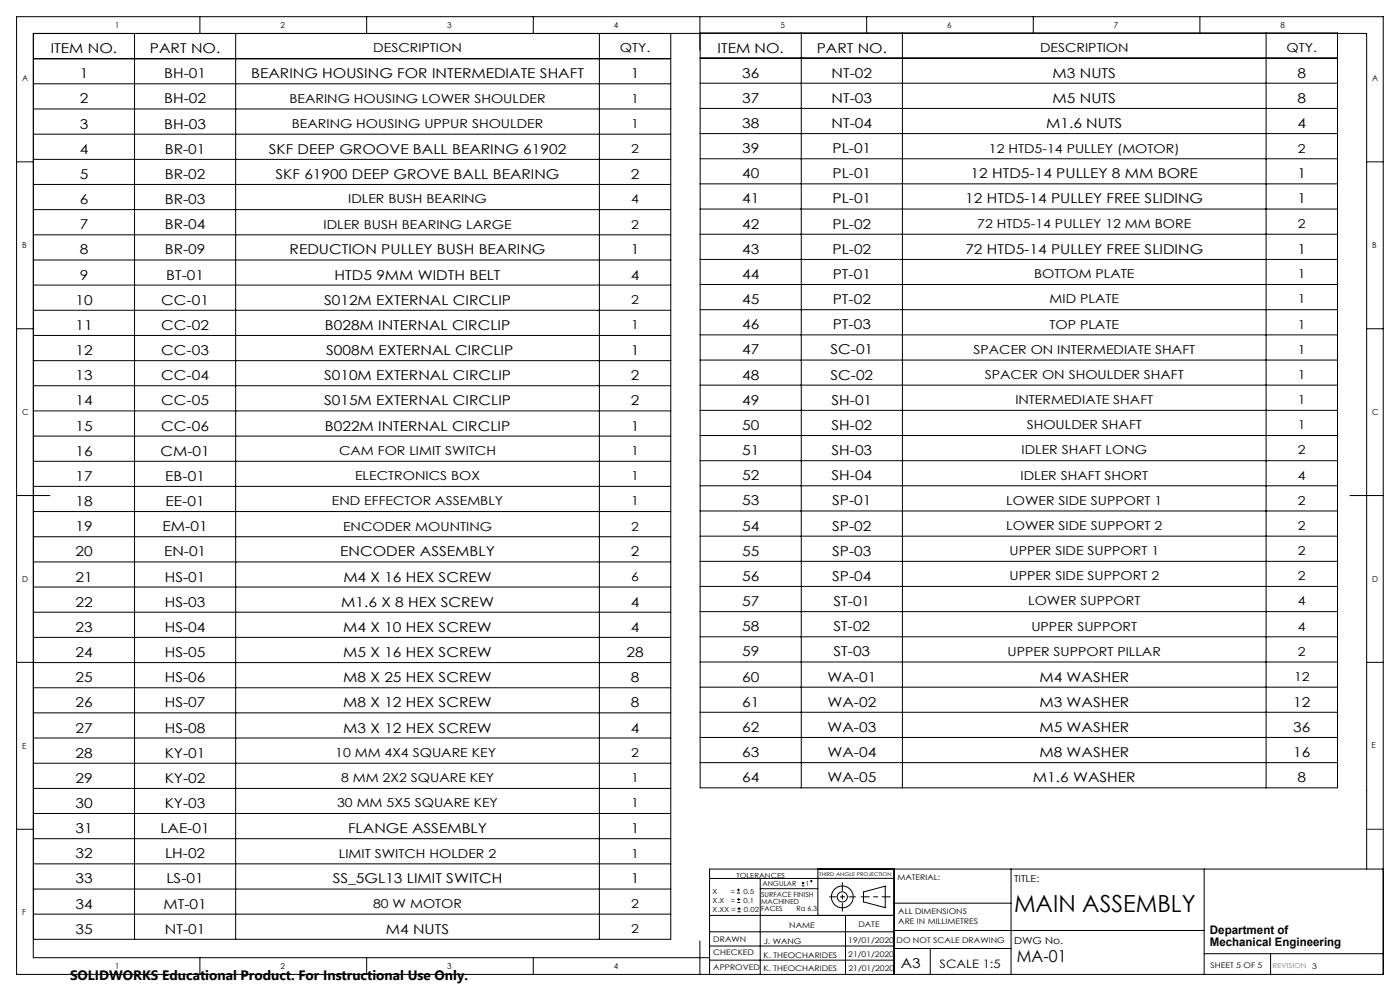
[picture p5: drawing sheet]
<svg xmlns="http://www.w3.org/2000/svg" width="420mm" height="297mm" viewBox="0 0 420 297" stroke-linecap="round" stroke-linejoin="round" font-family="sans-serif">
<g fill="none" stroke="#000" stroke-width=".3">
<path d="M5 5h410v287h-410zM10 10.1v271.4h191.2v-271.4M10 17.6h191.2M40.4 10.1v271.4M60 5v5M70.7 10.1v271.4M110 5v5M160 5v5M179.8 10.1v271.4M210 5v10M210 9.9h191.2v226.2h-191.2zM210 17.4h191.2"/>
<path d="M240.4 9.9v226.2M260 5v5M270.7 9.9v226.2M310 5v5M360 5v5M379.8 9.9v226.2M10 25.1h191.2M10 32.7h191.2M210 24.9h191.2M210 32.5h191.2M5 48.5h5M10 40.2h191.2"/>
<path d="M10 47.8h191.2M10 55.3h191.2M210 40h191.2M210 47.6h191.2M210 55.1h191.2M410 48.5h5M10 77.9h191.2M10 62.8h191.2M10 70.4h191.2M210 62.6h191.2M210 70.2h191.2M210 77.7h191.2"/>
<path d="M5 98.5h5M10 85.4h191.2M10 93h191.2M210 85.3h191.2M210 92.8h191.2M410 98.5h5M10 100.5h191.2M10 108.1h191.2M10 115.6h191.2M210 100.4h191.2M210 107.9h191.2M210 115.4h191.2"/>
<path d="M10 123.2h191.2M10 130.7h191.2M10 138.3h191.2M210 123h191.2M210 130.5h191.2M210 138.1h191.2M5 148.5h10M10 145.8h191.2M10 153.3h191.2M210 145.6h191.2M210 153.1h191.2M405 148.5h10"/>
<path d="M10 160.9h191.2M10 168.4h191.2M10 175.9h191.2M210 160.7h191.2M210 168.2h191.2M210 175.8h191.2M5 198.5h5M10 183.5h191.2M10 191h191.2M10 198.6h191.2M210 183.3h191.2M210 190.8h191.2"/>
<path d="M210 198.4h191.2M410 198.5h5M10 206.1h191.2M10 213.6h191.2M210 205.9h191.2M210 213.5h191.2M10 221.2h191.2M10 228.7h191.2M10 236.3h191.2M210 221h191.2M210 228.6h191.2M5 248.5h5"/>
<path d="M10 243.8h191.2M10 251.4h191.2M10 258.9h191.2M10 266.4h191.2M10 274h191.2M212.9 279.3h55.3M212.9 274.4h55.3M221.1 267.6h.9M221.1 266.7h.9M221.2 270.5h.9M221.2 269.6h.9M221.3 273.3h.9"/>
<path d="M221.3 272.3h.9M221.5 266.3v.9M221.6 269.1v.9M221.7 271.9v.9M228.1 263.3v28.7M228.1 266.3h17.3M240.5 265.5h.8M240.5 264.7h.8M240.9 264.3v.8M245.4 260.5v13.9M253.6 274.4v17.6M259 267.3l6.6-1.7v6.4l-6.6-1.7z"/>
<path d="M268.2 260.5v31.5M268.2 270.7h35.1M268.2 278.9h93M268.2 263.2l-55.3 .1M303.3 260.5v31.5M361.2 260.5v31.5M410 260.5v-250.5h-400v277h202.9M415 260.5h-202.1v31.5M60 287v5M110 287v5M160 287v5M210 282v10"/>
<path d="M212.9 287.8h55.3M212.9 283.5h55.3M268.2 284.3h35.1M279.1 284.3v7.7M361.2 285.8h53.8M381.2 285.8v6.2"/>
<circle cx="243.4" cy="264.1" r=".21"/>
<circle cx="252.7" cy="268.8" r="1.52"/>
<circle cx="252.7" cy="268.8" r="3.3"/>
</g>
<path d="M267.1 268.8h-8.8" fill="none" stroke="#000" stroke-width=".3" stroke-dasharray="15.2 1.3 1.3 1.3" stroke-dashoffset="12.8"/>
<path d="M252.7 264.6v8.5" fill="none" stroke="#000" stroke-width=".3" stroke-dasharray="15.2 1.3 1.3 1.3" stroke-dashoffset="12.9"/>
<path d="M248.9 268.8h7.7" fill="none" stroke="#000" stroke-width=".3" stroke-dasharray="15.2 1.3 1.3 1.3" stroke-dashoffset="13.3"/>
<path d="M410 248.5h5" fill="none" stroke="#00f" stroke-width=".3"/>
<text font-size="7.1" x="304.2" y="273.4">MAIN ASSEMBLY</text>
<text font-size="4.9" x="305.1" y="288.2">MA-01</text>
<g font-size="4.1">
<text x="15.2" y="15.9">ITEM NO.</text>
<text x="45" y="15.9">PART NO.</text>
<text x="215.3" y="15.7">ITEM NO.</text>
<text x="245" y="15.7">PART NO.</text>
<text x="23.9" y="23.5">1</text>
<text x="49.2" y="23.5">BH-01</text>
<text x="75.3" y="23.5">BEARING HOUSING FOR INTERMEDIATE SHAFT</text>
<text x="189.2" y="23.5">1</text>
<text x="222.6" y="23.3">36</text>
<text x="249.5" y="23.3">NT-02</text>
<text x="315.8" y="23.3">M3 NUTS</text>
<text x="389.3" y="23.3">8</text>
<text x="23.9" y="31">2</text>
<text x="49.2" y="31">BH-02</text>
<text x="222.6" y="30.8">37</text>
<text x="249.5" y="30.8">NT-03</text>
<text x="315.8" y="30.8">M5 NUTS</text>
<text x="389.3" y="30.8">8</text>
<text x="23.9" y="38.5">3</text>
<text x="49.2" y="38.5">BH-03</text>
<text x="222.6" y="38.4">38</text>
<text x="249.5" y="38.4">NT-04</text>
<text x="313.9" y="38.4">M1.6 NUTS</text>
<text x="389.3" y="38.4">4</text>
<text x="23.9" y="46.1">4</text>
<text x="49.4" y="46.1">BR-01</text>
<text x="80.7" y="46.1">SKF DEEP GROOVE BALL BEARING 61902</text>
<text x="222.6" y="45.9">39</text>
<text x="249.7" y="45.9">PL-01</text>
<text x="23.9" y="53.6">5</text>
<text x="49.4" y="53.6">BR-02</text>
<text x="82.7" y="53.6">SKF 61900 DEEP GROVE BALL BEARING</text>
<text x="189.2" y="53.6">2</text>
<text x="222.6" y="53.4">40</text>
<text x="249.7" y="53.4">PL-01</text>
<text x="291.2" y="53.4">12 HTD5-14 PULLEY 8 MM BORE</text>
<text x="389.3" y="53.4">1</text>
<text x="23.9" y="61.2">6</text>
<text x="49.4" y="61.2">BR-03</text>
<text x="222.6" y="61">41</text>
<text x="249.7" y="61">PL-01</text>
<text x="289.6" y="61">12 HTD5-14 PULLEY FREE SLIDING</text>
<text x="389.3" y="61">1</text>
<text x="23.9" y="68.7">7</text>
<text x="49.4" y="68.7">BR-04</text>
<text x="222.6" y="68.5">42</text>
<text x="249.7" y="68.5">PL-02</text>
<text x="23.9" y="76.2">8</text>
<text x="49.4" y="76.2">BR-09</text>
<text x="86.9" y="76.2">REDUCTION PULLEY BUSH BEARING</text>
<text x="189.2" y="76.2">1</text>
<text x="222.6" y="76.1">43</text>
<text x="249.7" y="76.1">PL-02</text>
<text x="289.6" y="76.1">72 HTD5-14 PULLEY FREE SLIDING</text>
<text x="389.3" y="76.1">1</text>
<text x="23.9" y="83.8">9</text>
<text x="49.9" y="83.8">BT-01</text>
<text x="100.4" y="83.8">HTD5 9MM WIDTH BELT</text>
<text x="189.2" y="83.8">4</text>
<text x="222.6" y="83.6">44</text>
<text x="249.8" y="83.6">PT-01</text>
<text x="22.6" y="91.3">10</text>
<text x="48.4" y="91.3">CC-01</text>
<text x="97.2" y="91.3">S012M EXTERNAL CIRCLIP</text>
<text x="222.6" y="91.1">45</text>
<text x="249.8" y="91.1">PT-02</text>
<text x="22.6" y="98.9">11</text>
<text x="48.4" y="98.9">CC-02</text>
<text x="97.5" y="98.9">B028M INTERNAL CIRCLIP</text>
<text x="222.6" y="98.7">46</text>
<text x="249.8" y="98.7">PT-03</text>
<text x="22.6" y="106.4">12</text>
<text x="48.4" y="106.4">CC-03</text>
<text x="97.9" y="106.4">S008M EXTERNAL CIRCLIP</text>
<text x="189.2" y="106.4">1</text>
<text x="222.6" y="106.2">47</text>
<text x="249.1" y="106.2">SC-01</text>
<text x="22.6" y="113.9">13</text>
<text x="48.4" y="113.9">CC-04</text>
<text x="97.2" y="113.9">S010M EXTERNAL CIRCLIP</text>
<text x="189.2" y="113.9">2</text>
<text x="222.6" y="113.8">48</text>
<text x="249.1" y="113.8">SC-02</text>
<text x="22.6" y="121.5">14</text>
<text x="48.4" y="121.5">CC-05</text>
<text x="97.2" y="121.5">S015M EXTERNAL CIRCLIP</text>
<text x="189.2" y="121.5">2</text>
<text x="222.6" y="121.3">49</text>
<text x="249.4" y="121.3">SH-01</text>
<text x="22.6" y="129">15</text>
<text x="48.4" y="129">CC-06</text>
<text x="97.5" y="129">B022M INTERNAL CIRCLIP</text>
<text x="189.2" y="129">1</text>
<text x="222.6" y="128.9">50</text>
<text x="249.4" y="128.9">SH-02</text>
<text x="22.6" y="136.6">16</text>
<text x="48.1" y="136.6">CM-01</text>
<text x="222.6" y="136.4">51</text>
<text x="249.4" y="136.4">SH-03</text>
<text x="222.6" y="143.9">52</text>
<text x="249.4" y="143.9">SH-04</text>
<text x="22.6" y="144.1">17</text>
<text x="49.6" y="144.1">EB-01</text>
<text x="22.6" y="151.7">18</text>
<text x="49.7" y="151.7">EE-01</text>
<text x="222.6" y="151.5">53</text>
<text x="249.7" y="151.5">SP-01</text>
<text x="22.6" y="159.2">19</text>
<text x="48.8" y="159.2">EM-01</text>
<text x="222.6" y="159">54</text>
<text x="249.7" y="159">SP-02</text>
<text x="22.6" y="166.7">20</text>
<text x="49.2" y="166.7">EN-01</text>
<text x="102.1" y="166.7">ENCODER ASSEMBLY</text>
<text x="189.2" y="166.7">2</text>
<text x="222.6" y="166.6">55</text>
<text x="249.7" y="166.6">SP-03</text>
<text x="22.6" y="174.3">21</text>
<text x="49.4" y="174.3">HS-01</text>
<text x="103" y="174.3">M4 X 16 HEX SCREW</text>
<text x="222.6" y="174.1">56</text>
<text x="249.7" y="174.1">SP-04</text>
<text x="22.6" y="181.8">22</text>
<text x="49.4" y="181.8">HS-03</text>
<text x="102.4" y="181.8">M1.6 X 8 HEX SCREW</text>
<text x="189.2" y="181.8">4</text>
<text x="222.6" y="181.6">57</text>
<text x="250" y="181.6">ST-01</text>
<text x="22.6" y="189.4">23</text>
<text x="49.4" y="189.4">HS-04</text>
<text x="103" y="189.4">M4 X 10 HEX SCREW</text>
<text x="189.2" y="189.4">4</text>
<text x="222.6" y="189.2">58</text>
<text x="250" y="189.2">ST-02</text>
<text x="22.6" y="196.9">24</text>
<text x="49.4" y="196.9">HS-05</text>
<text x="103" y="196.9">M5 X 16 HEX SCREW</text>
<text x="187.9" y="196.9">28</text>
<text x="222.6" y="196.7">59</text>
<text x="250" y="196.7">ST-03</text>
<text x="22.6" y="204.4">25</text>
<text x="49.4" y="204.4">HS-06</text>
<text x="103" y="204.4">M8 X 25 HEX SCREW</text>
<text x="189.2" y="204.4">8</text>
<text x="222.6" y="204.3">60</text>
<text x="248.2" y="204.3">WA-01</text>
<text x="311.8" y="204.3">M4 WASHER</text>
<text x="22.6" y="212">26</text>
<text x="49.4" y="212">HS-07</text>
<text x="103" y="212">M8 X 12 HEX SCREW</text>
<text x="189.2" y="212">8</text>
<text x="222.6" y="211.8">61</text>
<text x="248.2" y="211.8">WA-02</text>
<text x="311.8" y="211.8">M3 WASHER</text>
<text x="388" y="211.8">12</text>
<text x="22.6" y="219.5">27</text>
<text x="49.4" y="219.5">HS-08</text>
<text x="103" y="219.5">M3 X 12 HEX SCREW</text>
<text x="189.2" y="219.5">4</text>
<text x="222.6" y="219.3">62</text>
<text x="248.2" y="219.3">WA-03</text>
<text x="311.8" y="219.3">M5 WASHER</text>
<text x="388" y="219.3">36</text>
<text x="22.6" y="227.1">28</text>
<text x="49.4" y="227.1">KY-01</text>
<text x="222.6" y="226.9">63</text>
<text x="248.2" y="226.9">WA-04</text>
<text x="311.8" y="226.9">M8 WASHER</text>
<text x="388" y="226.9">16</text>
<text x="22.6" y="234.6">29</text>
<text x="49.4" y="234.6">KY-02</text>
<text x="222.6" y="234.4">64</text>
<text x="248.2" y="234.4">WA-05</text>
<text x="309.9" y="234.4">M1.6 WASHER</text>
<text x="389.3" y="234.4">8</text>
<text x="22.6" y="242.1">30</text>
<text x="49.4" y="242.1">KY-03</text>
<text x="22.6" y="249.7">31</text>
<text x="48.1" y="249.7">LAE-01</text>
<text x="104.4" y="249.7">FLANGE ASSEMBLY</text>
<text x="189.2" y="249.7">1</text>
<text x="22.6" y="257.2">32</text>
<text x="49.5" y="257.2">LH-02</text>
<text x="22.6" y="264.8">33</text>
<text x="49.9" y="264.8">LS-01</text>
<text x="99.8" y="264.8">SS_5GL13 LIMIT SWITCH</text>
<text x="189.2" y="264.8">1</text>
<text x="22.6" y="272.3">34</text>
<text x="49" y="272.3">MT-01</text>
<text x="22.6" y="279.8">35</text>
<text x="49.5" y="279.8">NT-01</text>
<text x="115.8" y="279.8">M4 NUTS</text>
<text x="21" y="293.7">SOLIDWORKS Educational Product. For Instructional Use Only.</text>
<text x="270.2" y="290.1">A3</text>
</g>
<g font-size="3.7">
<text x="112" y="15.7">DESCRIPTION</text>
<text x="186" y="15.7">QTY.</text>
<text x="312" y="15.5">DESCRIPTION</text>
<text x="386" y="15.5">QTY.</text>
<text x="86.8" y="30.8">BEARING HOUSING LOWER SHOULDER</text>
<text x="189.4" y="30.8">1</text>
<text x="87.5" y="38.3">BEARING HOUSING UPPUR SHOULDER</text>
<text x="189.4" y="38.3">1</text>
<text x="189.4" y="45.9">2</text>
<text x="296.7" y="45.7">12 HTD5-14 PULLEY (MOTOR)</text>
<text x="389.4" y="45.7">2</text>
<text x="104.5" y="61">IDLER BUSH BEARING</text>
<text x="189.4" y="61">4</text>
<text x="97.1" y="68.5">IDLER BUSH BEARING LARGE</text>
<text x="189.4" y="68.5">2</text>
<text x="293.2" y="68.3">72 HTD5-14 PULLEY 12 MM BORE</text>
<text x="389.4" y="68.3">2</text>
<text x="310.2" y="83.4">BOTTOM PLATE</text>
<text x="389.4" y="83.4">1</text>
<text x="189.4" y="91.1">2</text>
<text x="314.9" y="91">MID PLATE</text>
<text x="389.4" y="91">1</text>
<text x="189.4" y="98.7">1</text>
<text x="314.9" y="98.5">TOP PLATE</text>
<text x="389.4" y="98.5">1</text>
<text x="292" y="106">SPACER ON INTERMEDIATE SHAFT</text>
<text x="389.4" y="106">1</text>
<text x="295.4" y="113.6">SPACER ON SHOULDER SHAFT</text>
<text x="389.4" y="113.6">1</text>
<text x="304.6" y="121.1">INTERMEDIATE SHAFT</text>
<text x="389.4" y="121.1">1</text>
<text x="308" y="128.7">SHOULDER SHAFT</text>
<text x="389.4" y="128.7">1</text>
<text x="101.7" y="136.4">CAM FOR LIMIT SWITCH</text>
<text x="189.4" y="136.4">1</text>
<text x="306.4" y="136.2">IDLER SHAFT LONG</text>
<text x="389.4" y="136.2">2</text>
<text x="106.5" y="143.9">ELECTRONICS BOX</text>
<text x="189.4" y="143.9">1</text>
<text x="306.1" y="143.7">IDLER SHAFT SHORT</text>
<text x="389.4" y="143.7">4</text>
<text x="99.6" y="151.5">END EFFECTOR ASSEMBLY</text>
<text x="189.4" y="151.5">1</text>
<text x="301.9" y="151.3">LOWER SIDE SUPPORT 1</text>
<text x="389.4" y="151.3">2</text>
<text x="102.9" y="159">ENCODER MOUNTING</text>
<text x="189.4" y="159">2</text>
<text x="301.9" y="158.8">LOWER SIDE SUPPORT 2</text>
<text x="389.4" y="158.8">2</text>
<text x="302.8" y="166.4">UPPER SIDE SUPPORT 1</text>
<text x="389.4" y="166.4">2</text>
<text x="302.8" y="173.9">UPPER SIDE SUPPORT 2</text>
<text x="389.4" y="173.9">2</text>
<text x="189.4" y="174.1">6</text>
<text x="308.5" y="181.4">LOWER SUPPORT</text>
<text x="389.4" y="181.4">4</text>
<text x="309.4" y="189">UPPER SUPPORT</text>
<text x="389.4" y="189">4</text>
<text x="302.3" y="196.5">UPPER SUPPORT PILLAR</text>
<text x="389.4" y="196.5">2</text>
<text x="388.2" y="204.1">12</text>
<text x="100.6" y="226.9">10 MM 4X4 SQUARE KEY</text>
<text x="189.4" y="226.9">2</text>
<text x="102.3" y="234.4">8 MM 2X2 SQUARE KEY</text>
<text x="189.4" y="234.4">1</text>
<text x="101.1" y="242">30 MM 5X5 SQUARE KEY</text>
<text x="189.4" y="242">1</text>
<text x="101.7" y="257">LIMIT SWITCH HOLDER 2</text>
<text x="189.4" y="257">1</text>
<text x="111.9" y="272.1">80 W MOTOR</text>
<text x="189.4" y="272.1">2</text>
<text x="189.4" y="279.7">2</text>
</g>
<g font-size="3.5">
<text x="363" y="279.9">Department of</text>
<text x="363" y="283.4">Mechanical Engineering</text>
<text x="281.9" y="290">SCALE 1:5</text>
</g>
<g font-size="2.9">
<text x="304.2" y="264.3">TITLE:</text>
<text x="304.2" y="282.8">DWG No.</text>
</g>
<g font-size="2.5">
<text x="34.6" y="8.4">1</text>
<text x="84.2" y="8.4">2</text>
<text x="134.2" y="8.4">3</text>
<text x="184.2" y="8.4">4</text>
<text x="234.2" y="8.4">5</text>
<text x="284.2" y="8.4">6</text>
<text x="334.2" y="8.4">7</text>
<text x="384.2" y="8.4">8</text>
<text x="6.7" y="24.4">A</text>
<text x="411.7" y="24.4">A</text>
<text x="6.7" y="74.4">B</text>
<text x="411.7" y="74.4">B</text>
<text x="6.7" y="124.4">C</text>
<text x="411.7" y="124.4">C</text>
<text x="6.7" y="174.4">D</text>
<text x="411.7" y="174.4">D</text>
<text x="6.7" y="224.4">E</text>
<text x="411.4" y="224">E</text>
<text x="6.7" y="274.4">F</text>
<text x="34.6" y="290.4">1</text>
<text x="84.2" y="290.4">2</text>
<text x="134.2" y="290.4">3</text>
<text x="184.2" y="290.4">4</text>
</g>
<g font-size="2.3">
<text x="269.3" y="263.8">MATERIAL:</text>
<text x="269.5" y="273.9">ALL DIMENSIONS</text>
<text x="236.8" y="278.1">NAME</text>
<text x="257.5" y="277.8">DATE</text>
<text x="269.5" y="276.9">ARE IN MILLIMETRES</text>
<text x="213.9" y="286.4">CHECKED</text>
<text x="214" y="282.3">DRAWN</text>
<text x="229.1" y="287">K. THEOCHARIDES</text>
<text x="229.1" y="282.8">J. WANG</text>
<text x="254.5" y="282.7">19/01/2020</text>
<text x="254.5" y="286.9">21/01/2020</text>
<text x="269" y="282.7">DO NOT SCALE DRAWING</text>
<text x="214" y="290.7">APPROVED</text>
<text x="229.1" y="291.1">K. THEOCHARIDES</text>
<text x="254.5" y="291.1">21/01/2020</text>
<text x="363.1" y="290">SHEET 5 OF 5</text>
<text x="393.7" y="290.5">3</text>
</g>
<g font-size="2.1">
<text x="220.9" y="263.1">TOLERANCES</text>
<text x="213.8" y="267.9">X</text>
<text x="219.2" y="267.9">=</text>
<text x="223" y="267.9">0.5</text>
<text x="228.3" y="268.8">SURFACE FINISH</text>
<text x="228.8" y="265.6">ANGULAR</text>
<text x="241.6" y="265.6">1</text>
<text x="213.8" y="270.7">X.X</text>
<text x="213.8" y="273.5">X.XX =</text>
<text x="219.3" y="270.7">=</text>
<text x="223.1" y="270.7">0.1</text>
<text x="223.2" y="273.5">0.02</text>
<text x="228.3" y="270.9">MACHINED</text>
<text x="228.3" y="273">FACES</text>
<text x="238.9" y="273">Ra 6.3</text>
</g>
<text font-size="2.1" fill="#808080" x="381.7" y="290.1">REVISION</text>
<text font-size="1.5" x="245.8" y="262.7">THIRD ANGLE PROJECTION</text>
</svg>
